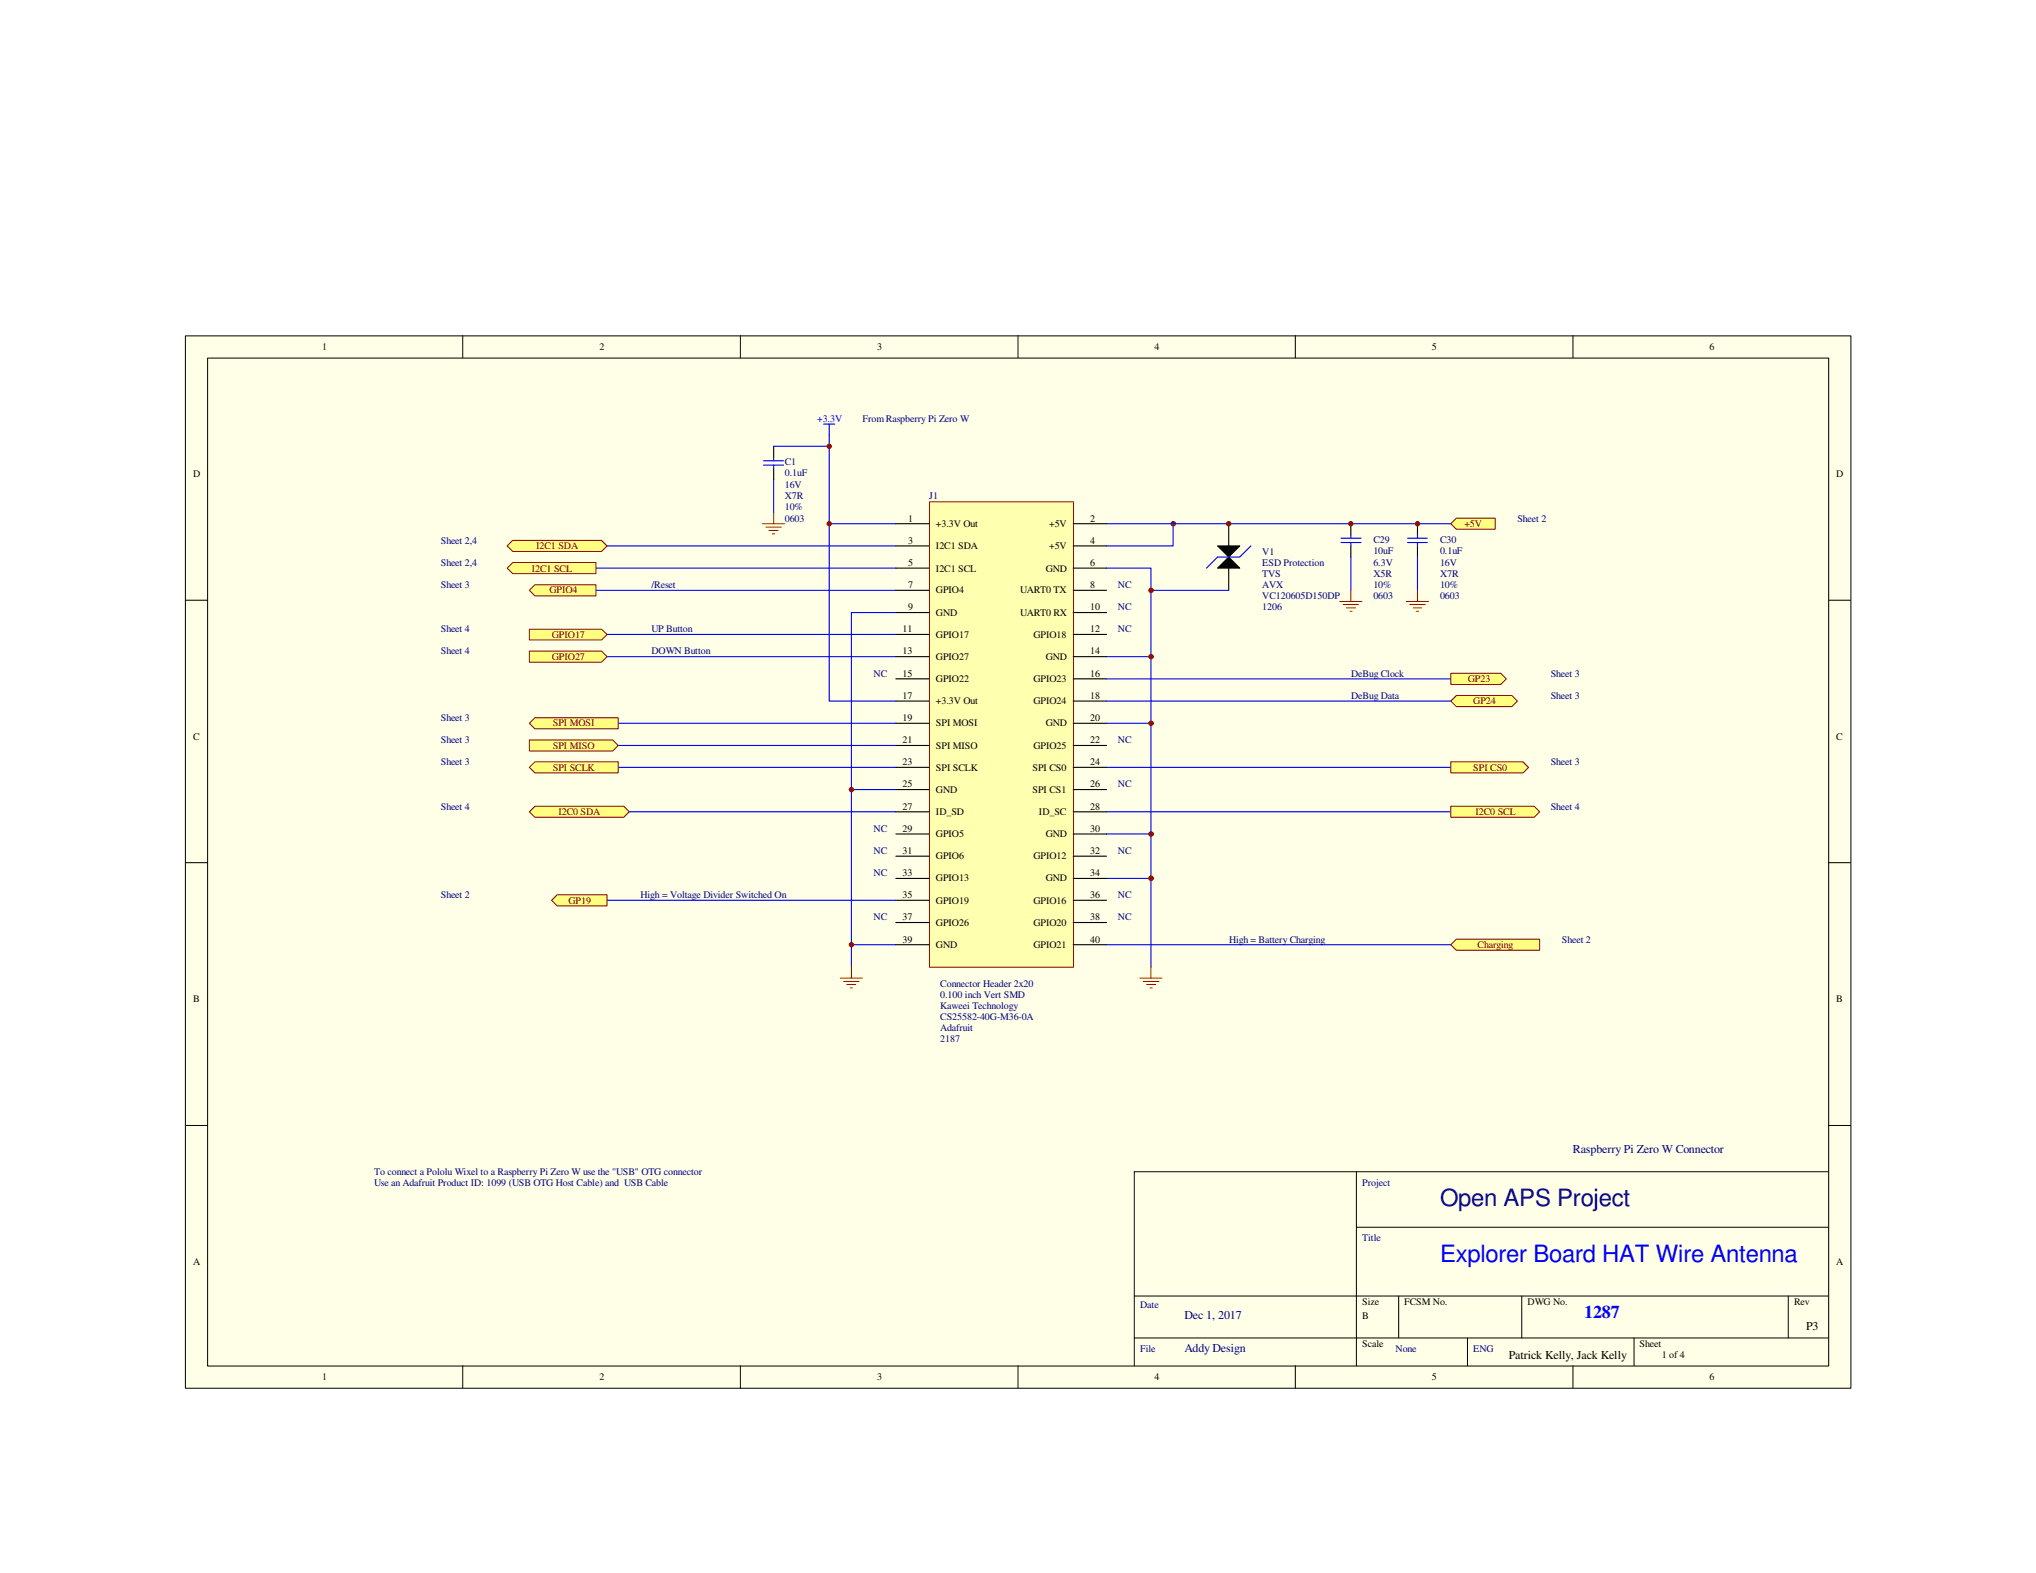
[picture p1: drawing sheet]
<svg xmlns="http://www.w3.org/2000/svg" width="279mm" height="216mm" viewBox="0 0 279 216" stroke-linecap="round" stroke-linejoin="round" font-family="sans-serif">
<path d="M25.4 46.1h228.6v144.4h-228.6z" fill="#ffffe8"/>
<g fill="none" stroke="#000" stroke-width=".14">
<path d="M25.4 46.1h228.6v144.4h-228.6zM28.5 49.1h222.5v138.4h-222.5zM63.5 46.1v3M101.6 46.1v3M139.7 46.1v3M177.8 46.1v3M215.9 46.1v3M25.4 82.4h3.1M250.9 82.4h3.1M25.4 118.4h3.1M250.9 118.4h3.1M25.4 154.5h3.1"/>
<path d="M250.9 154.5h3.1M155.7 177.9h95.2M186.1 160.8v26.7M186.1 168.4h64.8M191.9 177.9v5.7M208.8 177.9v5.7M245.4 177.9v5.7M250.9 160.8h-95.2v26.7M63.5 187.5v3M101.6 187.5v3M139.7 187.5v3M155.7 183.6h95.2"/>
<path d="M177.8 187.5v3M201.4 183.6v3.9M215.9 187.5v3M224.2 183.6v3.9"/>
</g>
<path d="M113 58.2h1.6M113.8 58.2v13.7h9.1M122.9 84.1h-6.1v48.6M116.8 108.4h6.1M116.8 129.7h6.1" fill="none" stroke="#00f" stroke-width=".15"/>
<path d="M115.3 134.2h3.1M115.8 134.7h2.1M116.2 135.1h1.2M116.7 135.6h.3M116.8 132.7v1.5" fill="none" stroke="#f00" stroke-width=".15"/>
<circle cx="116.8" cy="129.7" r=".3" fill="#800000"/>
<circle cx="116.8" cy="129.7" r=".3" fill="none" stroke="#800000" stroke-width=".14"/>
<circle cx="116.8" cy="108.4" r=".3" fill="#800000"/>
<circle cx="116.8" cy="108.4" r=".3" fill="none" stroke="#800000" stroke-width=".14"/>
<path d="M113.8 71.9v24.3h9.1" fill="none" stroke="#00f" stroke-width=".15"/>
<circle cx="113.8" cy="71.9" r=".3" fill="#800000"/>
<circle cx="113.8" cy="71.9" r=".3" fill="none" stroke="#800000" stroke-width=".14"/>
<path d="M161 71.9v3h-9.2" fill="none" stroke="#00f" stroke-width=".15"/>
<circle cx="161" cy="71.9" r=".31" fill="#800000"/>
<circle cx="161" cy="71.9" r=".31" fill="none" stroke="#800000" stroke-width=".14"/>
<path d="M151.8 78h6.1v54.7M151.8 90.1h6.1M151.8 99.3h6.1M151.8 114.5h6.1M151.8 120.6h6.1" fill="none" stroke="#00f" stroke-width=".15"/>
<path d="M156.4 134.2h3.1M156.9 134.7h2.1M157.4 135.1h1.2M157.8 135.6h.3M157.9 132.7v1.5" fill="none" stroke="#f00" stroke-width=".15"/>
<circle cx="158" cy="90.1" r=".31" fill="#800000"/>
<circle cx="158" cy="90.1" r=".31" fill="none" stroke="#800000" stroke-width=".14"/>
<circle cx="158" cy="99.3" r=".31" fill="#800000"/>
<circle cx="158" cy="99.3" r=".31" fill="none" stroke="#800000" stroke-width=".14"/>
<circle cx="158" cy="114.5" r=".31" fill="#800000"/>
<circle cx="158" cy="114.5" r=".31" fill="none" stroke="#800000" stroke-width=".14"/>
<circle cx="158" cy="120.5" r=".32" fill="#800000"/>
<circle cx="158" cy="120.5" r=".32" fill="none" stroke="#800000" stroke-width=".14"/>
<path d="M78.7 74.9h44.2M78.7 78h44.2M81.8 99.3h41.1M81.8 102.3h41.1M81.8 105.3h41.1M151.8 105.3h47.3" fill="none" stroke="#00f" stroke-width=".15"/>
<path d="M69.6 74.9l.8-.7h12.1l.8 .7-.8 .8h-12.1z" fill-rule="evenodd" fill="#ffff80"/>
<path d="M69.6 74.9l.8-.7h12.1l.8 .7-.8 .8h-12.1z" fill="none" stroke="#800000" stroke-width=".14"/>
<path d="M69.6 78l.8-.8h11.4v1.5h-11.4z" fill-rule="evenodd" fill="#ffff80"/>
<path d="M69.6 78l.8-.8h11.4v1.5h-11.4z" fill="none" stroke="#800000" stroke-width=".14"/>
<path d="M151.8 71.9h47.3" fill="none" stroke="#00f" stroke-width=".15"/>
<path d="M199.1 71.9l.8-.8h5.3v1.5h-5.3z" fill-rule="evenodd" fill="#ffff80"/>
<path d="M199.1 71.9l.8-.8h5.3v1.5h-5.3z" fill="none" stroke="#800000" stroke-width=".14"/>
<path d="M104.8 63.8h2.7M104.8 63.2h2.7M106.2 62.8v.4M106.2 63.8v.5M106.2 65.8v4.6M106.2 61.3h7.6M81.8 81h41.1M81.8 87.1h41.1M81.8 90.1h41.1" fill="none" stroke="#00f" stroke-width=".15"/>
<path d="M106.2 61.3v1.5M106.2 64.3v1.5" fill="none" stroke="#000" stroke-width=".15"/>
<path d="M104.6 71.9h3.1M105.1 72.3h2.1M105.5 72.8h1.3M106 73.3h.3M106.2 70.4v1.5" fill="none" stroke="#f00" stroke-width=".15"/>
<circle cx="113.8" cy="61.3" r=".3" fill="#800000"/>
<circle cx="113.8" cy="61.3" r=".3" fill="none" stroke="#800000" stroke-width=".14"/>
<path d="M72.6 81l.8-.7h8.4v1.5h-8.4z" fill-rule="evenodd" fill="#ffff80"/>
<path d="M72.6 81l.8-.7h8.4v1.5h-8.4z" fill="none" stroke="#800000" stroke-width=".14"/>
<path d="M72.6 86.4h9.9l.8 .7-.8 .7h-9.9z" fill-rule="evenodd" fill="#ffff80"/>
<path d="M72.6 86.4h9.9l.8 .7-.8 .7h-9.9z" fill="none" stroke="#800000" stroke-width=".14"/>
<path d="M72.6 89.4h9.9l.8 .7-.8 .8h-9.9z" fill-rule="evenodd" fill="#ffff80"/>
<path d="M72.6 89.4h9.9l.8 .7-.8 .8h-9.9z" fill="none" stroke="#800000" stroke-width=".14"/>
<path d="M72.6 99.3l.8-.8h11.4v1.5h-11.4z" fill-rule="evenodd" fill="#ffff80"/>
<path d="M72.6 99.3l.8-.8h11.4v1.5h-11.4z" fill="none" stroke="#800000" stroke-width=".14"/>
<path d="M72.6 101.6h11.5l.7 .7-.7 .8h-11.5z" fill-rule="evenodd" fill="#ffff80"/>
<path d="M72.6 101.6h11.5l.7 .7-.7 .8h-11.5z" fill="none" stroke="#800000" stroke-width=".14"/>
<path d="M72.6 105.3l.8-.7h11.4v1.5h-11.4z" fill-rule="evenodd" fill="#ffff80"/>
<path d="M72.6 105.3l.8-.7h11.4v1.5h-11.4z" fill="none" stroke="#800000" stroke-width=".14"/>
<path d="M199.1 104.6h9.9l.8 .7-.8 .8h-9.9z" fill-rule="evenodd" fill="#ffff80"/>
<path d="M199.1 104.6h9.9l.8 .7-.8 .8h-9.9z" fill="none" stroke="#800000" stroke-width=".14"/>
<path d="M84.8 111.4h38.1M151.8 111.4h47.3" fill="none" stroke="#00f" stroke-width=".15"/>
<path d="M72.6 111.4l.8-.7h12.2l.8 .7-.8 .8h-12.2z" fill-rule="evenodd" fill="#ffff80"/>
<path d="M72.6 111.4l.8-.7h12.2l.8 .7-.8 .8h-12.2z" fill="none" stroke="#800000" stroke-width=".14"/>
<path d="M199.1 110.7h11.4l.8 .7-.8 .8h-11.4z" fill-rule="evenodd" fill="#ffff80"/>
<path d="M199.1 110.7h11.4l.8 .7-.8 .8h-11.4z" fill="none" stroke="#800000" stroke-width=".14"/>
<path d="M127.6 68.9h19.7v63.9h-19.7z" fill="#ffffb0"/>
<path d="M127.6 68.9h19.7v63.9h-19.7z" fill="none" stroke="#800000" stroke-width=".14"/>
<g fill="none" stroke="#000" stroke-width=".15">
<path d="M122.9 71.9h4.6M122.9 74.9h4.6M122.9 78h4.6M147.3 71.9h4.5M147.3 74.9h4.5M147.3 78h4.5M168.6 71.9v3M168.6 78v3M122.9 81h4.6M122.9 84.1h4.6M122.9 87.1h4.6M122.9 90.1h4.6"/>
<path d="M122.9 93.2h4.6M122.9 96.2h4.6M122.9 99.3h4.6M147.3 81h4.5M147.3 84.1h4.5M147.3 87.1h4.5M147.3 90.1h4.5M147.3 93.2h4.5M147.3 96.2h4.5M147.3 99.3h4.5M122.9 102.3h4.6M122.9 105.3h4.6"/>
<path d="M122.9 108.4h4.6M122.9 111.4h4.6M122.9 114.5h4.6M122.9 117.5h4.6M147.3 102.3h4.5M147.3 105.3h4.5M147.3 108.4h4.5M147.3 111.4h4.5M147.3 114.5h4.5M147.3 117.5h4.5M122.9 120.6h4.6M122.9 123.6h4.6"/>
<path d="M122.9 126.6h4.6M122.9 129.7h4.6M147.3 120.6h4.5M147.3 123.6h4.5M147.3 126.6h4.5M147.3 129.7h4.5"/>
</g>
<path d="M167.1 74.9h3l-1.5 1.6zM167.1 78l1.5-1.5 1.5 1.5z" fill="#000"/>
<path d="M167.1 74.9h3l-1.5 1.6zM167.1 78l1.5-1.5 1.5 1.5z" fill="none" stroke="#000" stroke-width=".14"/>
<path d="M171.7 74.9l-1.6 1.6h-3l-1.5 1.5M157.9 81h10.7" fill="none" stroke="#00f" stroke-width=".15"/>
<circle cx="158" cy="81" r=".31" fill="#800000"/>
<circle cx="158" cy="81" r=".31" fill="none" stroke="#800000" stroke-width=".14"/>
<circle cx="168.6" cy="71.9" r=".3" fill="#800000"/>
<circle cx="168.6" cy="71.9" r=".3" fill="none" stroke="#800000" stroke-width=".14"/>
<path d="M199.1 129.7l.8-.8h11.4v1.5h-11.4z" fill-rule="evenodd" fill="#ffff80"/>
<path d="M199.1 129.7l.8-.8h11.4v1.5h-11.4z" fill="none" stroke="#800000" stroke-width=".14"/>
<path d="M151.8 93.2h47.3M151.8 96.2h47.3M151.8 129.7h47.3" fill="none" stroke="#00f" stroke-width=".15"/>
<path d="M199.1 92.4h6.9l.7 .8-.7 .7h-6.9z" fill-rule="evenodd" fill="#ffff80"/>
<path d="M199.1 92.4h6.9l.7 .8-.7 .7h-6.9z" fill="none" stroke="#800000" stroke-width=".14"/>
<path d="M199.1 96.2l.8-.7h7.6l.7 .7-.7 .8h-7.6z" fill-rule="evenodd" fill="#ffff80"/>
<path d="M199.1 96.2l.8-.7h7.6l.7 .7-.7 .8h-7.6z" fill="none" stroke="#800000" stroke-width=".14"/>
<path d="M83.3 123.6h39.6" fill="none" stroke="#00f" stroke-width=".15"/>
<path d="M75.7 123.6l.8-.8h6.8v1.5h-6.8z" fill-rule="evenodd" fill="#ffff80"/>
<path d="M75.7 123.6l.8-.8h6.8v1.5h-6.8z" fill="none" stroke="#800000" stroke-width=".14"/>
<path d="M185.4 71.9v1.5M185.4 74.9v1.6M194.5 71.9v1.5M194.5 74.9v1.6" fill="none" stroke="#000" stroke-width=".15"/>
<path d="M184 74.5h2.8M184 73.9h2.8M185.4 73.4v.5M185.4 74.5v.4M185.4 76.5v4.5M193.2 74.5h2.7M193.2 73.9h2.7M194.5 73.4v.5M194.5 74.5v.4M194.5 76.5v4.5" fill="none" stroke="#00f" stroke-width=".15"/>
<path d="M183.9 82.5h3M184.3 83h2.1M184.8 83.4h1.2M185.2 83.9h.3M185.4 81v1.5M193 82.5h3M193.5 83h2.1M193.9 83.4h1.2M194.4 83.9h.3M194.5 81v1.5" fill="none" stroke="#f00" stroke-width=".15"/>
<circle cx="185.4" cy="71.9" r=".3" fill="#800000"/>
<circle cx="185.4" cy="71.9" r=".3" fill="none" stroke="#800000" stroke-width=".14"/>
<circle cx="194.5" cy="71.9" r=".3" fill="#800000"/>
<circle cx="194.5" cy="71.9" r=".3" fill="none" stroke="#800000" stroke-width=".14"/>
<text font-size="3.3" fill="#000080" x="197.6" y="165.6">Open APS Project</text>
<text font-size="3.3" fill="#00f" x="197.6" y="173.2">Explorer Board HAT Wire Antenna</text>
<text font-size="2.5" fill="#00f" x="217.4" y="180.9">1287</text>
<g font-size="1.6" fill="#000080">
<text x="215.9" y="158.2">Raspberry Pi Zero W Connector</text>
<text x="162.6" y="181">Dec 1, 2017</text>
<text x="162.6" y="185.5">Addy Design</text>
</g>
<g font-size="1.6">
<text x="247.9" y="182.5">P3</text>
<text x="207.1" y="186.5">Patrick Kelly, Jack Kelly</text>
</g>
<g font-size="1.4">
<text x="44.2" y="48">1</text>
<text x="82.3" y="48">2</text>
<text x="120.4" y="48">3</text>
<text x="158.5" y="48">4</text>
<text x="196.5" y="48">5</text>
<text x="234.6" y="48">6</text>
<text x="26.5" y="65.5">D</text>
<text x="252" y="65.5">D</text>
<text x="124.6" y="71.6">1</text>
<text x="149.6" y="71.6">2</text>
<text x="124.6" y="74.6">3</text>
<text x="124.6" y="77.7">5</text>
<text x="128.4" y="72.3">+3.3V Out</text>
<text x="128.4" y="75.4">I2C1 SDA</text>
<text x="144" y="72.3">+5V</text>
<text x="144" y="75.4">+5V</text>
<text x="149.6" y="74.6">4</text>
<text x="149.6" y="77.7">6</text>
<text x="124.6" y="80.7">7</text>
<text x="124.6" y="83.7">9</text>
<text x="128.4" y="78.4">I2C1 SCL</text>
<text x="128.4" y="81.4">GPIO4</text>
<text x="140" y="81.4">UART0 TX</text>
<text x="143.5" y="78.4">GND</text>
<text x="149.6" y="80.7">8</text>
<text x="149.6" y="83.7">10</text>
<text x="123.9" y="86.8">11</text>
<text x="123.9" y="89.8">13</text>
<text x="128.4" y="84.5">GND</text>
<text x="128.4" y="87.5">GPIO17</text>
<text x="140" y="84.5">UART0 RX</text>
<text x="141.8" y="87.5">GPIO18</text>
<text x="149.6" y="89.8">14</text>
<text x="149.6" y="86.8">12</text>
<text x="123.9" y="92.9">15</text>
<text x="123.9" y="95.9">17</text>
<text x="128.4" y="90.6">GPIO27</text>
<text x="128.4" y="93.6">GPIO22</text>
<text x="141.8" y="93.6">GPIO23</text>
<text x="143.5" y="90.6">GND</text>
<text x="149.6" y="92.9">16</text>
<text x="149.6" y="95.9">18</text>
<text x="26.5" y="101.5">C</text>
<text x="123.9" y="98.9">19</text>
<text x="123.9" y="102">21</text>
<text x="128.4" y="96.7">+3.3V Out</text>
<text x="128.4" y="99.7">SPI MOSI</text>
<text x="141.8" y="96.7">GPIO24</text>
<text x="143.5" y="99.7">GND</text>
<text x="149.6" y="98.9">20</text>
<text x="149.6" y="102">22</text>
<text x="252" y="101.5">C</text>
<text x="123.9" y="105">23</text>
<text x="128.4" y="102.7">SPI MISO</text>
<text x="128.4" y="105.8">SPI SCLK</text>
<text x="141.7" y="105.8">SPI CS0</text>
<text x="141.8" y="102.7">GPIO25</text>
<text x="149.6" y="105">24</text>
<text x="123.9" y="108.1">25</text>
<text x="123.9" y="111.1">27</text>
<text x="128.4" y="108.8">GND</text>
<text x="128.4" y="111.9">ID_SD</text>
<text x="141.7" y="108.8">SPI CS1</text>
<text x="142.6" y="111.9">ID_SC</text>
<text x="149.6" y="108.1">26</text>
<text x="149.6" y="111.1">28</text>
<text x="123.9" y="114.2">29</text>
<text x="123.9" y="117.2">31</text>
<text x="128.4" y="114.9">GPIO5</text>
<text x="128.4" y="117.9">GPIO6</text>
<text x="141.8" y="117.9">GPIO12</text>
<text x="143.5" y="114.9">GND</text>
<text x="149.6" y="114.2">30</text>
<text x="149.6" y="117.2">32</text>
<text x="123.9" y="120.2">33</text>
<text x="123.9" y="123.3">35</text>
<text x="128.4" y="121">GPIO13</text>
<text x="128.4" y="124">GPIO19</text>
<text x="141.8" y="124">GPIO16</text>
<text x="143.5" y="121">GND</text>
<text x="149.6" y="120.2">34</text>
<text x="149.6" y="123.3">36</text>
<text x="123.9" y="126.3">37</text>
<text x="123.9" y="129.4">39</text>
<text x="128.4" y="127.1">GPIO26</text>
<text x="128.4" y="130.1">GND</text>
<text x="141.8" y="127.1">GPIO20</text>
<text x="141.8" y="130.1">GPIO21</text>
<text x="149.6" y="126.3">38</text>
<text x="149.6" y="129.4">40</text>
<text x="26.5" y="137.6">B</text>
<text x="252" y="137.6">B</text>
<text x="26.5" y="173.6">A</text>
<text x="252" y="173.6">A</text>
<text x="186.9" y="179.1">Size</text>
<text x="192.7" y="179.1">FCSM No.</text>
<text x="209.6" y="179.1">DWG No.</text>
<text x="246.2" y="179.1">Rev</text>
<text x="186.9" y="181.1">B</text>
<text x="186.9" y="184.9">Scale</text>
<text x="225" y="184.9">Sheet</text>
<text x="44.2" y="189.4">1</text>
<text x="82.3" y="189.4">2</text>
<text x="120.4" y="189.4">3</text>
<text x="158.5" y="189.4">4</text>
<text x="196.5" y="189.4">5</text>
<text x="228" y="186.4">1 of 4</text>
<text x="234.6" y="189.4">6</text>
</g>
<text font-size="1.4" fill="#00f" x="112.1" y="57.9">+3.3V</text>
<g font-size="1.4" fill="#000080">
<text x="118.4" y="57.9">From Raspberry Pi Zero W</text>
<text x="107.7" y="63.8">C1</text>
<text x="107.7" y="65.4">0.1uF</text>
<text x="107.7" y="67">16V</text>
<text x="107.7" y="68.5">X7R</text>
<text x="107.7" y="70.1">10%</text>
<text x="107.7" y="71.6">0603</text>
<text x="127.5" y="68.5">J1</text>
<text x="208.2" y="71.6">Sheet 2</text>
<text x="60.5" y="74.6">Sheet 2,4</text>
<text x="60.5" y="77.7">Sheet 2,4</text>
<text x="173.2" y="76.2">V1</text>
<text x="173.2" y="77.7">ESD Protection</text>
<text x="188.5" y="74.5">C29</text>
<text x="188.5" y="76">10uF</text>
<text x="188.5" y="77.7">6.3V</text>
<text x="197.6" y="74.5">C30</text>
<text x="197.6" y="76">0.1uF</text>
<text x="197.6" y="77.7">16V</text>
<text x="60.5" y="80.7">Sheet 3</text>
<text x="89.4" y="80.7">/Reset</text>
<text x="153.4" y="80.7">NC</text>
<text x="153.4" y="83.7">NC</text>
<text x="173.2" y="79.2">TVS</text>
<text x="173.2" y="80.7">AVX</text>
<text x="173.2" y="82.2">VC120605D150DP</text>
<text x="173.2" y="83.7">1206</text>
<text x="188.5" y="79.2">X5R</text>
<text x="188.5" y="80.7">10%</text>
<text x="188.5" y="82.2">0603</text>
<text x="197.6" y="79.2">X7R</text>
<text x="197.6" y="80.7">10%</text>
<text x="197.6" y="82.2">0603</text>
<text x="60.5" y="86.8">Sheet 4</text>
<text x="60.5" y="89.8">Sheet 4</text>
<text x="89.4" y="86.8">UP Button</text>
<text x="89.4" y="89.8">DOWN Button</text>
<text x="153.4" y="86.8">NC</text>
<text x="119.9" y="92.9">NC</text>
<text x="185.4" y="92.9">DeBug Clock</text>
<text x="185.4" y="95.9">DeBug Data</text>
<text x="212.8" y="92.9">Sheet 3</text>
<text x="212.8" y="95.9">Sheet 3</text>
<text x="60.5" y="98.9">Sheet 3</text>
<text x="60.5" y="102">Sheet 3</text>
<text x="153.4" y="102">NC</text>
<text x="60.5" y="105">Sheet 3</text>
<text x="212.8" y="105">Sheet 3</text>
<text x="60.5" y="111.1">Sheet 4</text>
<text x="153.4" y="108.1">NC</text>
<text x="212.8" y="111.1">Sheet 4</text>
<text x="119.9" y="114.2">NC</text>
<text x="119.9" y="117.2">NC</text>
<text x="153.4" y="117.2">NC</text>
<text x="60.5" y="123.3">Sheet 2</text>
<text x="87.9" y="123.3">High = Voltage Divider Switched On</text>
<text x="119.9" y="120.2">NC</text>
<text x="153.4" y="123.3">NC</text>
<text x="119.9" y="126.3">NC</text>
<text x="153.4" y="126.3">NC</text>
<text x="168.7" y="129.4">High = Battery Charging</text>
<text x="214.3" y="129.4">Sheet 2</text>
<text x="129" y="135.4">Connector Header 2x20</text>
<text x="129" y="136.9">0.100 inch Vert SMD</text>
<text x="129" y="138.5">Kaweei Technology</text>
<text x="129" y="140">CS25582-40G-M36-0A</text>
<text x="129" y="141.5">Adafruit</text>
<text x="129" y="143">2187</text>
<text x="51.4" y="161.3">To connect a Pololu Wixel to a Raspberry Pi Zero W use the &quot;USB&quot; OTG connector</text>
<text x="51.4" y="162.8">Use an Adafruit Product ID: 1099 (USB OTG Host Cable) and USB Cable</text>
<text x="186.9" y="162.8">Project</text>
<text x="186.9" y="170.4">Title</text>
<text x="156.5" y="179.5">Date</text>
<text x="156.5" y="185.6">File</text>
<text x="191.5" y="185.6">None</text>
<text x="202.2" y="185.6">ENG</text>
</g>
<g font-size="1.4" fill="#800000">
<text x="73.6" y="75.4">I2C1 SDA</text>
<text x="201" y="72.3">+5V</text>
<text x="73" y="78.4">I2C1 SCL</text>
<text x="75.4" y="81.4">GPIO4</text>
<text x="75.7" y="87.5">GPIO17</text>
<text x="75.7" y="90.6">GPIO27</text>
<text x="201.4" y="93.6">GP23</text>
<text x="75.9" y="99.7">SPI MOSI</text>
<text x="202.2" y="96.7">GP24</text>
<text x="75.9" y="102.7">SPI MISO</text>
<text x="75.9" y="105.8">SPI SCLK</text>
<text x="202.2" y="105.8">SPI CS0</text>
<text x="76.6" y="111.9">I2C0 SDA</text>
<text x="202.5" y="111.9">I2C0 SCL</text>
<text x="78" y="124">GP19</text>
<text x="202.8" y="130.1">Charging</text>
</g>
</svg>
